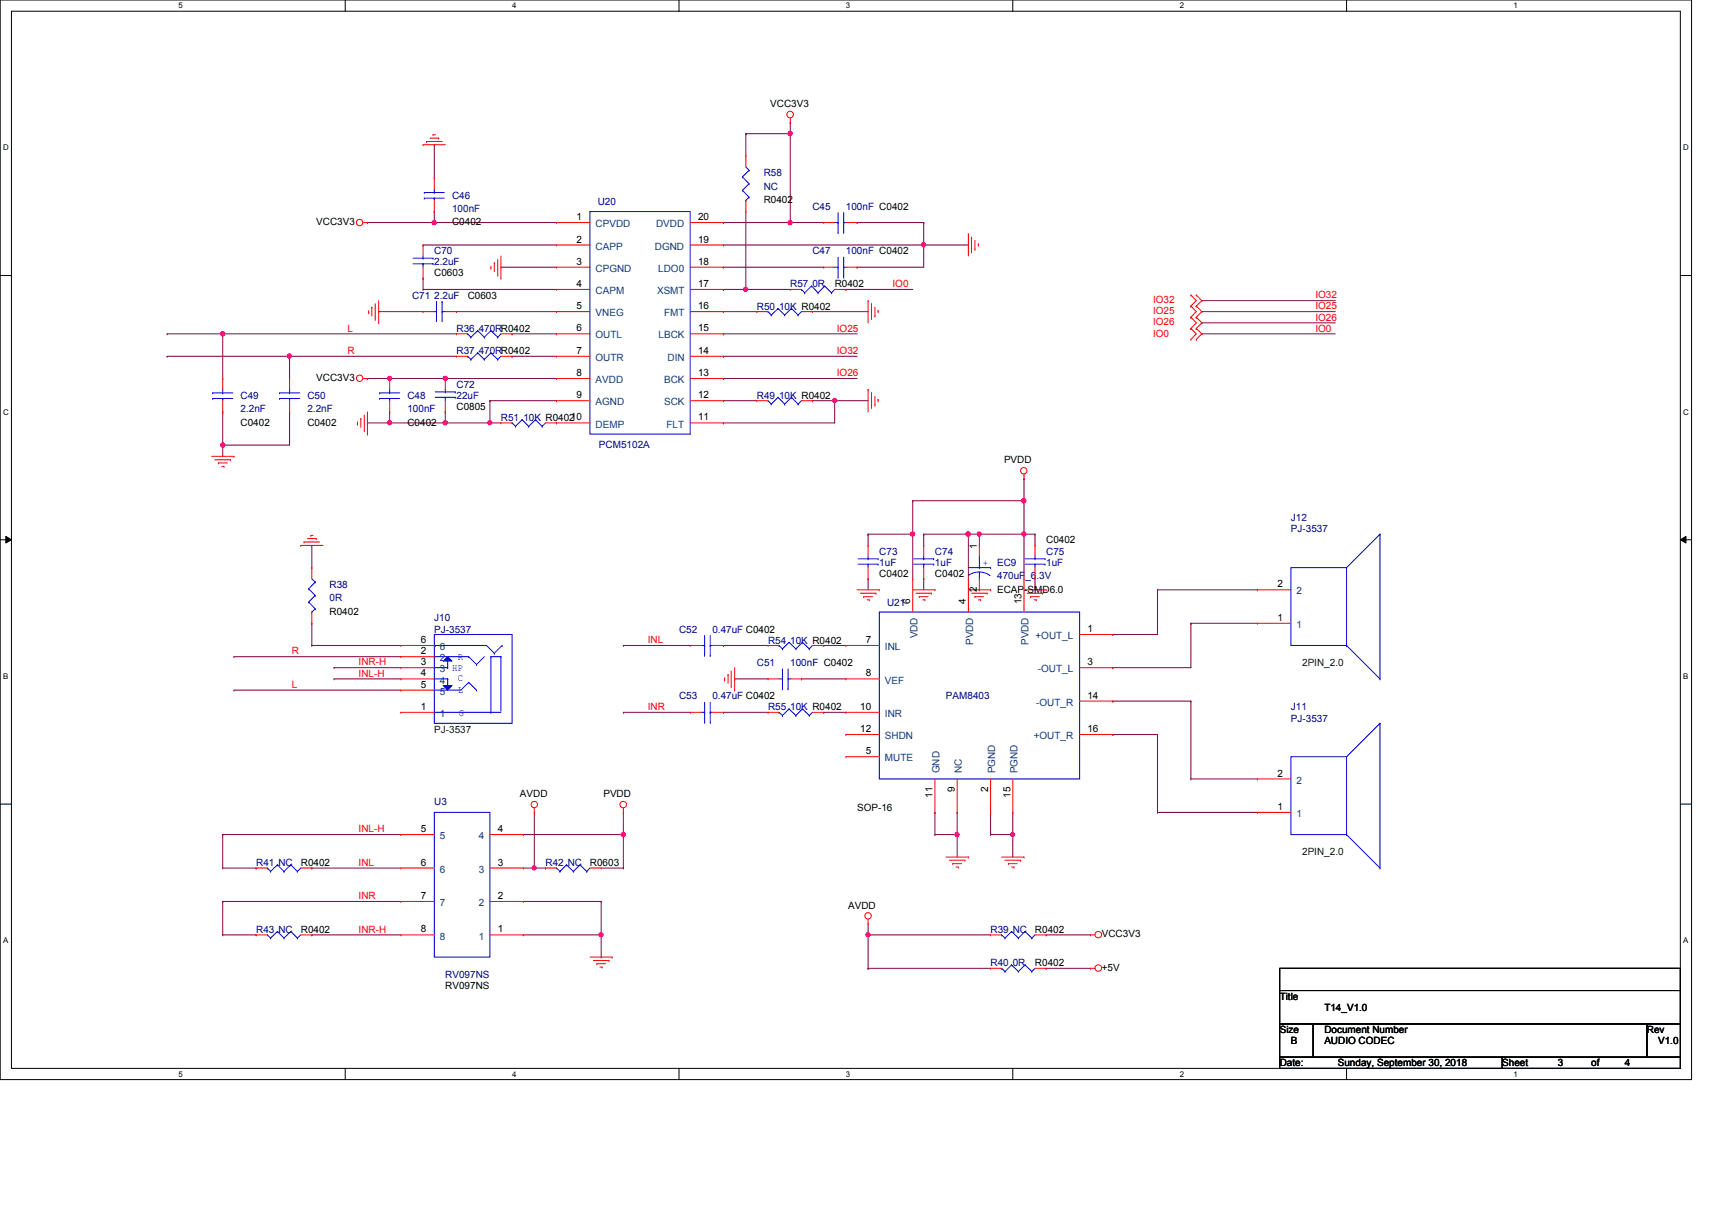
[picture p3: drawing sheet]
<svg xmlns="http://www.w3.org/2000/svg" width="297mm" height="210mm" viewBox="0 0 297 210" stroke-linecap="round" stroke-linejoin="round" font-family="sans-serif">
<path d="M0 0h293.5v187.3h-293.5zM2 1.9h289.5v183.4h-289.5z" fill="none" stroke="#000" stroke-width=".17"/>
<g fill="#fff">
<path d="M30.9 .2h.8v1.5h-.8z"/>
<path d="M30.9 185.5h.8v1.6h-.8z"/>
</g>
<path d="M59.9 0v1.9M59.9 185.3v2" fill="none" stroke="#000" stroke-width=".17"/>
<g fill="#fff">
<path d="M88.9 .2h.7v1.5h-.7z"/>
<path d="M88.9 185.5h.7v1.6h-.7z"/>
</g>
<path d="M117.8 0v1.9M117.8 185.3v2" fill="none" stroke="#000" stroke-width=".17"/>
<g fill="#fff">
<path d="M146.8 .2h.7v1.5h-.7z"/>
<path d="M146.8 185.5h.7v1.6h-.7z"/>
</g>
<path d="M175.7 0v1.9M175.7 185.3v2" fill="none" stroke="#000" stroke-width=".17"/>
<g fill="#fff">
<path d="M204.7 .2h.7v1.5h-.7z"/>
<path d="M204.7 185.5h.7v1.6h-.7z"/>
</g>
<path d="M233.6 0v1.9M233.6 185.3v2" fill="none" stroke="#000" stroke-width=".17"/>
<g fill="#fff">
<path d="M262.6 .2h.8v1.5h-.8z"/>
<path d="M262.6 185.5h.8v1.6h-.8z"/>
<path d="M.5 24.8h1v1.6h-1z"/>
<path d="M292.1 24.8h.9v1.6h-.9z"/>
<path d="M.5 70.7h1v1.5h-1z"/>
<path d="M292.1 70.7h.9v1.5h-.9z"/>
</g>
<path d="M0 47.8h2M291.5 47.8h2" fill="none" stroke="#000" stroke-width=".17"/>
<g fill="#fff">
<path d="M.5 116.5h.9v1.6h-.9z"/>
<path d="M292.1 116.5h.8v1.6h-.8z"/>
</g>
<path d="M0 93.6h2M1 93l1 .6-1 .6zM291.5 93.6l1-.6v1.2zM291.5 93.6h2" fill="none" stroke="#000" stroke-width=".17"/>
<path d="M1 93l1 .6-1 .6zM291.5 93.6l1-.6v1.2z" fill="#000"/>
<g fill="#fff">
<path d="M.5 162.4h.9v1.5h-.9z"/>
<path d="M292.1 162.4h.8v1.5h-.8z"/>
</g>
<path d="M0 139.5h2M291.5 139.5h2" fill="none" stroke="#000" stroke-width=".17"/>
<path d="M75.3 38.6h.1M75.3 38.6h21.3M125.5 57.9h.1M125.5 57.9h23.2M208.5 56h.1M208.5 54.1h.1M208.5 56h23.2M208.5 54.1h23.2M125.5 65.7h.1M125.5 65.7h23.2" fill="none" stroke="#7f003f" stroke-width=".17"/>
<circle cx="75.3" cy="38.6" r=".38" fill="#f0f"/>
<circle cx="75.3" cy="38.6" r=".38" fill="none" stroke="#f0f" stroke-width=".17"/>
<path d="M63.8 38.6h.1M75.3 36.7h.1M75.3 36.7v1.9h-11.5M160.3 42.5h.1M160.3 42.5h7.7" fill="none" stroke="#7f003f" stroke-width=".17"/>
<circle cx="160.2" cy="42.5" r=".38" fill="#f0f"/>
<circle cx="160.2" cy="42.5" r=".38" fill="none" stroke="#f0f" stroke-width=".17"/>
<path d="M137.1 38.6h.1M137.1 23.2h.1M137.1 38.6h5.8M137.1 23.2v15.4M148.7 38.6h.1M148.7 38.6h11.6M160.3 42.5h.1M160.3 42.5v3.9" fill="none" stroke="#7f003f" stroke-width=".17"/>
<circle cx="137.1" cy="38.6" r=".38" fill="#f0f"/>
<circle cx="137.1" cy="38.6" r=".38" fill="none" stroke="#f0f" stroke-width=".17"/>
<circle cx="137.1" cy="23.2" r=".38" fill="#f0f"/>
<circle cx="137.1" cy="23.2" r=".38" fill="none" stroke="#f0f" stroke-width=".17"/>
<g fill="none" stroke="#7f003f" stroke-width=".17">
<path d="M75.3 25.1h.1M75.3 25.1v5.8M125.5 38.6h.1M125.5 38.6h11.6M65.7 54.1h.1M65.7 54.1h7.7M73.4 42.5h.1M73.4 48.3h.1M73.4 50.2h.1M73.4 42.5h23.2M73.4 48.3v1.9M73.4 50.2h23.2"/>
<path d="M79.2 54.1h.1M79.2 54.1h17.4M86.9 46.4h.1M86.9 46.4h9.7M88.9 57.9h.1M88.9 57.9h7.7M125.5 46.4h.1M125.5 46.4h17.4M148.7 46.4h.1M148.7 46.4h11.6M77.3 65.7h.1M77.3 65.7h19.3"/>
<path d="M88.9 61.8h.1M88.9 61.8h7.7"/>
</g>
<circle cx="77.3" cy="65.6" r=".37" fill="#f0f"/>
<circle cx="77.3" cy="65.6" r=".37" fill="none" stroke="#f0f" stroke-width=".17"/>
<path d="M63.8 65.7h.1M63.8 65.7h13.5M67.6 65.7h.1" fill="none" stroke="#7f003f" stroke-width=".17"/>
<circle cx="67.6" cy="65.6" r=".37" fill="#f0f"/>
<circle cx="67.6" cy="65.6" r=".37" fill="none" stroke="#f0f" stroke-width=".17"/>
<path d="M50.2 61.8h.1M50.2 61.8h29M85 69.5h.1M85 69.5h11.6" fill="none" stroke="#7f003f" stroke-width=".17"/>
<circle cx="50.2" cy="61.8" r=".38" fill="#f0f"/>
<circle cx="50.2" cy="61.8" r=".38" fill="none" stroke="#f0f" stroke-width=".17"/>
<path d="M38.6 57.9h.1M38.6 57.9h40.6" fill="none" stroke="#7f003f" stroke-width=".17"/>
<circle cx="38.6" cy="57.9" r=".38" fill="#f0f"/>
<circle cx="38.6" cy="57.9" r=".38" fill="none" stroke="#f0f" stroke-width=".17"/>
<path d="M29 57.9h.1M29 57.9h9.6M38.6 57.9h.1M38.6 57.9v7.8M29 61.8h.1M29 61.8h21.2M38.6 77.2h.1M38.6 77.2v2M50.2 61.8h.1M50.2 61.8v3.9" fill="none" stroke="#7f003f" stroke-width=".17"/>
<circle cx="38.6" cy="77.2" r=".38" fill="#f0f"/>
<circle cx="38.6" cy="77.2" r=".38" fill="none" stroke="#f0f" stroke-width=".17"/>
<path d="M38.6 77.2h.1M50.2 71.5h.1M50.2 71.5v5.7h-11.6M125.5 69.5h.1M125.5 73.4h.1M125.5 69.5h5.8M144.8 69.5h.1M144.8 69.5h5.8M144.8 69.5v3.9h-19.3" fill="none" stroke="#7f003f" stroke-width=".17"/>
<circle cx="144.8" cy="69.5" r=".37" fill="#f0f"/>
<circle cx="144.8" cy="69.5" r=".37" fill="none" stroke="#f0f" stroke-width=".17"/>
<path d="M125.5 54.1h.1M125.5 54.1h5.8M141 54.1h.1M141 54.1h9.6M85 73.4h.1M85 73.4h1.9" fill="none" stroke="#7f003f" stroke-width=".17"/>
<circle cx="85" cy="73.3" r=".37" fill="#f0f"/>
<circle cx="85" cy="73.3" r=".37" fill="none" stroke="#f0f" stroke-width=".17"/>
<path d="M77.3 73.4h.1M85 69.5h.1M85 69.5v3.9h-7.7" fill="none" stroke="#7f003f" stroke-width=".17"/>
<circle cx="77.3" cy="73.3" r=".37" fill="#f0f"/>
<circle cx="77.3" cy="73.3" r=".37" fill="none" stroke="#f0f" stroke-width=".17"/>
<path d="M67.6 73.4h.1M77.3 71.5h.1M77.3 71.5v1.9h-9.7" fill="none" stroke="#7f003f" stroke-width=".17"/>
<circle cx="67.6" cy="73.3" r=".37" fill="#f0f"/>
<circle cx="67.6" cy="73.3" r=".37" fill="none" stroke="#f0f" stroke-width=".17"/>
<g fill="none" stroke="#7f003f" stroke-width=".17">
<path d="M160.3 38.6h.1M160.3 38.6v3.9h-34.8M125.5 42.5h.1M208.5 52.2h.1M208.5 52.2h23.2M38.6 71.5h.1M38.6 71.5v5.7M63.8 73.4h.1M67.6 71.5h.1M67.6 71.5v1.9h-3.8M125.5 61.8h.1M125.5 61.8h23.2"/>
<path d="M141 69.5h.1M141 69.5h3.8M54.1 94.6h.1M54.1 94.6v3.9M40.6 113.9h.1M40.6 119.7h.1M40.6 113.9h29M40.6 119.7h29M54.1 108.1h.1M54.1 112h.1M54.1 108.1v3.9M54.1 112h15.5"/>
<path d="M175.7 144.8h.1M175.7 144.8v3.9"/>
</g>
<circle cx="175.7" cy="144.8" r=".38" fill="#f0f"/>
<circle cx="175.7" cy="144.8" r=".38" fill="none" stroke="#f0f" stroke-width=".17"/>
<path d="M166.1 144.8h.1M166.1 144.8v3.9M171.9 140.9h.1M171.9 144.8h.1M171.9 140.9v3.9M171.9 144.8h3.8" fill="none" stroke="#7f003f" stroke-width=".17"/>
<circle cx="166" cy="144.8" r=".38" fill="#f0f"/>
<circle cx="166" cy="144.8" r=".38" fill="none" stroke="#f0f" stroke-width=".17"/>
<path d="M177.7 92.7h.1M177.7 92.7v7.7M162.2 140.9h.1M162.2 144.8h.1M162.2 140.9v3.9M162.2 144.8h3.9" fill="none" stroke="#7f003f" stroke-width=".17"/>
<circle cx="177.6" cy="92.6" r=".37" fill="#f0f"/>
<circle cx="177.6" cy="92.6" r=".37" fill="none" stroke="#f0f" stroke-width=".17"/>
<path d="M168 92.7h.1M168 92.7v7.7M177.7 92.7h.1M177.7 92.7h1.9M179.6 92.7h.1M179.6 92.7v1.9" fill="none" stroke="#7f003f" stroke-width=".17"/>
<circle cx="168" cy="92.6" r=".37" fill="#f0f"/>
<circle cx="168" cy="92.6" r=".37" fill="none" stroke="#f0f" stroke-width=".17"/>
<path d="M150.6 92.7h.1M150.6 92.7h7.8M150.6 92.7v1.9M158.4 92.7h.1M158.4 92.7v7.7M160.3 92.7h.1M160.3 92.7v1.9M160.3 92.7h7.7" fill="none" stroke="#7f003f" stroke-width=".17"/>
<circle cx="158.3" cy="92.6" r=".37" fill="#f0f"/>
<circle cx="158.3" cy="92.6" r=".37" fill="none" stroke="#f0f" stroke-width=".17"/>
<g fill="none" stroke="#7f003f" stroke-width=".17">
<path d="M177.7 86.9h.1M177.7 86.9v5.8M108.2 112h.1M108.2 112h11.6M125.5 112h.1M125.5 112h7.8M127.5 117.8h.1M127.5 117.8h5.8M139.1 117.8h.1M139.1 117.8h7.7M142.9 112h.1M142.9 112h3.9"/>
<path d="M150.6 100.4h.1M150.6 100.4v1.9M160.3 100.4h.1M160.3 100.4v1.9M179.6 100.4h.1M179.6 100.4v1.9M193.1 110.1h.1M193.1 115.8h.1M200.8 102.3h.1M200.8 102.3v7.8h-7.7M200.8 102.3h17.4M206.6 108.1h.1"/>
<path d="M206.6 108.1v7.7h-13.5M206.6 108.1h11.6M108.2 123.6h.1M108.2 123.6h11.6M125.5 123.6h.1M125.5 123.6h7.8M142.9 123.6h.1M142.9 123.6h3.9M193.1 121.6h.1M193.1 127.4h.1M193.1 121.6h13.5M193.1 127.4h7.7"/>
<path d="M200.8 127.4h.1M200.8 127.4v13.5M206.6 121.6h.1M206.6 135.1h.1M206.6 121.6v13.5M206.6 135.1h11.6M200.8 140.9h.1M200.8 140.9h17.4"/>
</g>
<circle cx="177.6" cy="86.9" r=".38" fill="#f0f"/>
<circle cx="177.6" cy="86.9" r=".38" fill="none" stroke="#f0f" stroke-width=".17"/>
<g fill="none" stroke="#7f003f" stroke-width=".17">
<path d="M158.4 86.9h.1M158.4 86.9v5.8M158.4 86.9h19.3M169.9 92.7h.1M169.9 92.7h7.8M177.7 86.9h.1M177.7 83h.1M177.7 83v3.9M58 117.8h.1M58 115.8h.1M58 117.8h11.6M58 115.8h11.6"/>
<path d="M38.6 156.4h.1M38.6 144.8h.1M38.6 156.4h31M38.6 144.8h31M54.1 150.6h.1M54.1 150.6h15.5M90.8 156.4h13.5M90.8 144.8h17.4M104.3 156.4h.1M104.3 156.4v5.8M108.2 144.8h.1M166.1 140.9h.1"/>
<path d="M166.1 140.9v3.9M175.7 140.9h.1M175.7 140.9v3.9M54.1 162.2h.1M54.1 162.2h15.5M104.3 162.2h.1"/>
</g>
<circle cx="104.3" cy="162.2" r=".37" fill="#f0f"/>
<circle cx="104.3" cy="162.2" r=".37" fill="none" stroke="#f0f" stroke-width=".17"/>
<path d="M90.8 150.6h1.9M92.7 150.6h.1M104.3 150.6h3.9M108.2 150.6h.1M108.2 144.8h.1M108.2 144.8v5.8M90.8 162.2h13.5M104.3 162.2h.1M104.3 166h.1M104.3 162.2v3.8" fill="none" stroke="#7f003f" stroke-width=".17"/>
<circle cx="108.1" cy="144.8" r=".38" fill="#f0f"/>
<circle cx="108.1" cy="144.8" r=".38" fill="none" stroke="#f0f" stroke-width=".17"/>
<g fill="none" stroke="#7f003f" stroke-width=".17">
<path d="M38.6 150.6h.1M38.6 144.8v5.8M38.6 156.4v5.8M38.6 150.6h5.8M44.4 150.6h.1M108.2 140.9h.1M108.2 140.9v3.9M38.6 162.2h.1M38.6 162.2h5.8M44.4 162.2h.1M150.6 162.2h.1M150.6 168h.1"/>
<path d="M150.6 162.2h21.3M150.6 168h21.3M150.6 160.2v7.8M181.5 168h.1M181.5 162.2h.1M181.5 162.2h7.7M181.5 168h7.7"/>
</g>
<circle cx="150.6" cy="162.2" r=".37" fill="#f0f"/>
<circle cx="150.6" cy="162.2" r=".37" fill="none" stroke="#f0f" stroke-width=".17"/>
<path d="M92.7 150.6h.1M92.7 140.9v9.7" fill="none" stroke="#7f003f" stroke-width=".17"/>
<circle cx="92.7" cy="150.6" r=".37" fill="#f0f"/>
<circle cx="92.7" cy="150.6" r=".37" fill="none" stroke="#f0f" stroke-width=".17"/>
<path d="M129.4 36.7v13.5M129.4 50.2h.1M129.4 50.2h7.7M146.8 50.2h.1M146.8 50.2h11.6M92.7 150.6h2M94.7 150.6h.1" fill="none" stroke="#7f003f" stroke-width=".17"/>
<circle cx="129.4" cy="50.2" r=".37" fill="#f0f"/>
<circle cx="129.4" cy="50.2" r=".37" fill="none" stroke="#f0f" stroke-width=".17"/>
<path d="M129.4 23.2h.1M129.4 23.2v3.9M137.1 21.3h.1M137.1 21.3v1.9h-7.7M125.5 50.2h.1M125.5 50.2h3.9M208.5 57.9h.1M208.5 57.9h23.2M169.9 92.7h.1M169.9 92.7v1.9" fill="none" stroke="#7f003f" stroke-width=".17"/>
<circle cx="169.9" cy="92.6" r=".37" fill="#f0f"/>
<circle cx="169.9" cy="92.6" r=".37" fill="none" stroke="#f0f" stroke-width=".17"/>
<path d="M168 92.7h.1M168 92.7h1.9" fill="none" stroke="#7f003f" stroke-width=".17"/>
<circle cx="168" cy="92.6" r=".37" fill="#f0f"/>
<circle cx="168" cy="92.6" r=".37" fill="none" stroke="#f0f" stroke-width=".17"/>
<g fill="none" stroke="#f00" stroke-width=".17">
<path d="M63 38.6h.8M63.8 38.6h.1M73.4 25.1h.1M73.4 25.1h3.9M74 24.6h.1M74 24.6h2.7M74.6 24h1.5M75.1 23.4h.1M75.1 23.4h.4M76.1 24h.1M129.4 27.1h.1M129.4 36.7h.1"/>
<path d="M129.4 27.1v1.9M129.4 34.8v1.9M137.1 21.3h.1M137.1 20.5v.8M142.9 38.6h.1M142.9 38.6h1.9M146.8 38.6h1.9M148.7 38.6h.1M64 54.3h.1M64 53.9v.4M64.5 53.3h.1M64.5 53.3v1.5"/>
<path d="M65.1 55.4h.1M65.1 52.7v2.7M65.7 56h.1M65.7 52.2v3.8M85.2 46.5h.1M85.2 46.1v.4M85.8 45.6h.1M85.8 45.6v1.5M86.4 47.7h.1M86.4 45v2.7M86.9 48.3h.1M86.9 44.4v3.9"/>
<path d="M131.3 54.1h.1M131.3 54.1h2M139.1 54.1h1.9M141 54.1h.1M150.6 52.2h.1M150.6 52.2v3.8M151.2 52.7h.1M151.2 52.7v2.7M151.8 54.8h.1M151.8 53.3v1.5M152.4 53.9h.1M152.4 53.9v.4"/>
<path d="M168 40.6h.1M168 40.6v3.8M168.6 41.1h.1M168.6 41.1v2.8M169.2 43.3h.1M169.2 41.7v1.6M169.8 42.3h.1M169.8 42.3v.4M206.6 53.1h.1M206.6 55h.1M206.6 57h.1M206.6 51.2h.1"/>
<path d="M206.6 58.9h.1M206.6 53.1l1 1-1 .9M206.6 55l1 1-1 1M206.6 51.2l1 1-1 .9M206.6 57l1 .9-1 1M207.6 55h.1M207.6 53.1h.1M207.6 57h.1M207.6 51.2h.1M207.6 58.9h.1M207.6 53.1l.9 1-.9 .9M207.6 55l.9 1-.9 1"/>
<path d="M207.6 51.2l.9 1-.9 .9M207.6 57l.9 .9-.9 1M36.7 79.2h3.9M37.3 79.8h2.7M38.6 71.5h.1M38.6 65.7h.1M38.6 65.7v1.9M38.6 69.5v2M40 79.8h.1M40.6 79.2h.1M50.2 71.5h.1M50.2 65.7h.1"/>
<path d="M50.2 65.7v1.9M50.2 69.5v2M62 73.6h.1M62 73.2v.4M62.6 72.6h.1M62.6 72.6v1.5M63 65.7h.8M63.2 74.7h.1M63.2 72v2.7M63.8 75.3h.1M63.8 65.7h.1M63.8 71.5v3.8"/>
<path d="M79.2 61.8h.1M79.2 61.8h1.9M86.9 73.4h.1M86.9 61.8h2M86.9 73.4h2M88.9 61.8h.1M94.7 73.4h1.9M96.6 73.4h.1M131.3 69.5h.1M131.3 69.5h2M139.1 69.5h1.9M141 69.5h.1"/>
<path d="M150.6 67.6h.1M150.6 67.6v3.9M151.2 68.2h.1M151.2 68.2v2.7M151.8 70.3h.1M151.8 68.7v1.6M152.4 69.3h.1M152.4 69.3v.4M37.9 80.3h.1M37.9 80.3h1.6M38.5 80.9h.4M38.9 80.9h.1"/>
<path d="M52.2 94.6h.1M52.2 94.6h3.8M52.7 94h.1M52.7 94h2.8M53.3 93.4h1.6M53.9 92.9h.1M53.9 92.9h.4M54.1 98.5h.1M54.1 98.5v1.9M54.9 93.4h.1M150.6 94.6h.1M150.6 94.6v1.9"/>
<path d="M150.6 98.5v1.9M177.7 83h.1M177.7 82.3v.7M54.1 108.1h.1M54.1 106.2v1.9M125.7 118h.1M125.7 117.6v.4M126.3 117h.1M126.3 117v1.5M126.9 119.1h.1M126.9 116.4v2.7M127.5 119.7h.1"/>
<path d="M127.5 115.8v3.9M148.7 102.3h3.9M149.3 102.9h2.7M149.9 103.5h.1M149.9 103.5h1.5M150.4 104.1h.4M150.6 100.4h.1M150.8 104.1h.1M152 102.9h.1M152.6 102.3h.1M158.4 102.3h3.8M158.9 102.9h2.7"/>
<path d="M159.5 103.5h.1M159.5 103.5h1.5M160.1 104.1h.4M160.5 104.1h.1M161.6 102.9h.1M162.2 102.3h.1M168 102.3h3.9M168.6 102.9h2.7M169.2 103.5h.1M169.2 103.5h1.5M169.8 104.1h.3M170.1 104.1h.1"/>
<path d="M171.3 102.9h.1M171.9 102.3h.1M177.7 102.3h3.8M178.2 102.9h2.7M178.8 103.5h.1M178.8 103.5h1.5M179.4 104.1h.4M179.8 104.1h.1M180.9 102.9h.1M181.5 102.3h.1M119.8 123.6h.1M119.8 123.6h1.9"/>
<path d="M123.6 123.6h1.9M125.5 123.6h.1M133.3 123.6h.1M133.3 123.6h1.9M141 123.6h1.9M142.9 123.6h.1M218.2 135.1h.1M218.2 135.1h5.8M92.7 140.9h.1M92.7 140.2v.7M94.7 150.6h.1M94.7 150.6h1.9"/>
<path d="M102.4 150.6h1.9M104.3 150.6h.1M108.2 140.9h.1M108.2 140.2v.7M150.6 159.5v.7M164.1 148.7h3.9M164.7 149.2h2.7M165.3 149.8h.1M165.3 149.8h1.5M165.9 150.4h.4M166.3 150.4h.1M167.4 149.2h.1"/>
<path d="M168 148.7h.1M173.8 148.7h3.9M174.4 149.2h2.7M175 149.8h.1M175 149.8h1.5M175.5 150.4h.4M175.9 150.4h.1M177.1 149.2h.1M177.7 148.7h.1M218.2 140.9h.1M218.2 140.9h5.8M44.4 162.2h.1"/>
<path d="M44.4 162.2h2M52.2 162.2h1.9M54.1 162.2h.1M102.4 166h3.8M103 166.6h2.7M103.5 167.2h.1M103.5 167.2h1.6M104.1 167.8h.4M104.5 167.8h.1M105.7 166.6h.1M106.2 166h.1M150.6 160.2h.1"/>
<path d="M171.9 162.2h.1M171.9 168h.1M171.9 162.2h1.9M171.9 168h1.9M179.6 162.2h1.9M179.6 168h1.9M181.5 162.2h.1M181.5 168h.1M189.2 162.2h.1M189.2 168h.1M189.2 162.2h.8M189.2 168h.8"/>
<circle cx="137.1" cy="19.9" r=".57"/>
<circle cx="62.4" cy="38.6" r=".56"/>
<circle cx="62.4" cy="65.6" r=".56"/>
<circle cx="177.6" cy="81.7" r=".56"/>
<circle cx="92.7" cy="139.6" r=".56"/>
<circle cx="108.1" cy="139.6" r=".56"/>
<circle cx="150.6" cy="158.9" r=".56"/>
<circle cx="190.6" cy="168" r=".56"/>
<circle cx="190.6" cy="162.2" r=".56"/>
</g>
<path d="M222 168h69.5v3.8h-69.5zM222 171.8h69.5v5.8h-69.5zM222 177.6h5.8v5.8h-5.8zM227.8 177.6h57.9v5.8h-57.9zM285.7 177.6h5.8v5.8h-5.8zM222 183.4h38.6v1.9h-38.6zM260.6 183.4h30.9v1.9h-30.9z" fill="none" stroke="#000" stroke-width=".17"/>
<g fill="none" stroke="#00f" stroke-width=".17">
<path d="M128.8 30.7h.1M128.8 33h.1M128.8 30.7l1.2 1.2M128.8 33l1.2 1.2M129.4 34.8h.1M129.4 29l.6 .5M130 29.5h.1M130 31.9h.1M130 34.2h.1M130 29.5l-1.2 1.2M130 31.9l-1.2 1.1M130 34.2l-.6 .6"/>
<path d="M144.8 38.6h.6M145.4 38.6h.1M145.4 36.9v3.4M146.4 38.6h.1M146.4 38.6h.4M146.4 36.9v3.4M133.3 54.1h.1M133.3 54.1l.5 .6M133.8 54.7h.1M135 53.5h.1M135 53.5l1.1 1.2M135 53.5l-1.2 1.2"/>
<path d="M136.1 54.7h.1M137.3 53.5h.1M137.3 53.5l1.2 1.2M137.3 53.5l-1.2 1.2M138.5 54.7h.1M139.1 54.1l-.6 .6M145.4 40.3h.1M146.4 40.3h.1M36.9 68.2h.1M36.9 69.1h.1M36.9 68.2h3.5M36.9 69.1h3.5"/>
<path d="M38.6 69.1h.1M38.6 68.2h.1M38.6 67.6v.6M38.6 69.1v.4M48.5 68.2h.1M48.5 69.1h.1M48.5 68.2h3.5M48.5 69.1h3.5M50.2 69.1h.1M50.2 68.2h.1M50.2 67.6v.6M50.2 69.1v.4"/>
<path d="M81.1 61.8h.1M81.1 61.8l.6 .6M81.7 62.4h.1M82.9 61.2h.1M82.9 61.2l1.1 1.2M82.9 61.2l-1.2 1.2M84 62.4h.1M85.2 61.2h.1M85.2 61.2l1.2 1.2M85.2 61.2l-1.2 1.2M86.4 62.4h.1M86.9 61.8l-.5 .6"/>
<path d="M88.9 73.4h.1M88.9 73.4l.5 .6M89.4 74h.1M90.6 72.8h.1M90.6 72.8l1.1 1.2M90.6 72.8l-1.2 1.2M91.7 74h.1M92.9 72.8h.1M92.9 72.8l1.2 1.2M92.9 72.8l-1.2 1.2M94.1 74h.1M94.7 73.4l-.6 .6"/>
<path d="M133.3 69.5h.1M133.3 69.5l.5 .6M133.8 70.1h.1M135 68.9h.1M135 68.9l1.1 1.2M135 68.9l-1.2 1.2M136.1 70.1h.1M137.3 68.9h.1M137.3 68.9l1.2 1.2M137.3 68.9l-1.2 1.2M138.5 70.1h.1M139.1 69.5l-.6 .6"/>
<path d="M148.9 97.9h3.5M148.9 96.9h3.5M150.6 96.9h.1M150.6 97.9h.1M150.6 96.5v.4M150.6 97.9v.6M152.4 97.9h.1M152.4 96.9h.1M53.5 102.2h.1M53.5 104.4h.1M53.5 102.2l1.2 1.1M53.5 104.4l1.2 1.2"/>
<path d="M54.1 106.2h.1M54.1 100.4l.6 .6M54.7 101h.1M54.7 103.3h.1M54.7 105.6h.1M54.7 101l-1.2 1.2M54.7 103.3l-1.2 1.1M54.7 105.6l-.6 .6M121.7 123.6h.6M122.3 125.3h.1M122.3 123.6h.1M122.3 121.8v3.5"/>
<path d="M123.2 123.6h.1M123.2 125.3h.1M123.2 123.6h.4M123.2 121.8v3.5M135.2 123.6h.1M135.2 123.6l.6 .5M135.8 124.1h.1M136.9 123h.1M136.9 123l1.2 1.1M136.9 123l-1.1 1.1M138.1 124.1h.1M139.2 123h.1"/>
<path d="M139.2 123l1.2 1.1M139.2 123l-1.1 1.1M140.4 124.1h.1M141 123.6l-.6 .5M224 131.3h9.6v13.5h-9.6zM239.4 125.5h.1M239.4 125.5l-5.8 5.8M239.4 125.5v25.1M96.6 150.6h.1M96.6 150.6l.6 .6M97.2 151.2h.1M98.3 150h.1"/>
<path d="M98.3 150l1.2 1.2M98.3 150l-1.1 1.2M99.5 151.2h.1M100.6 150h.1M100.6 150l1.2 1.2M100.6 150l-1.1 1.2M101.8 151.2h.1M102.4 150.6l-.6 .6M233.6 144.8h.1M233.6 144.8l5.8 5.8M239.4 150.6h.1M46.4 162.2h.1"/>
<path d="M46.4 162.2l.5 .5M46.9 162.7h.1M48.1 161.6h.1M48.1 161.6l1.2 1.1M48.1 161.6l-1.2 1.1M49.3 162.7h.1M50.5 161.6h.1M50.5 161.6l1.1 1.1M50.5 161.6l-1.2 1.1M51.6 162.7h.1M52.2 162.2l-.6 .5M173.8 162.2h.1"/>
<path d="M173.8 168h.1M173.8 162.2l.6 .5M173.8 168l.6 .5M174.4 162.7h.1M174.4 168.5h.1M175.5 161.6h.1M175.5 167.4h.1M175.5 161.6l1.2 1.1M175.5 161.6l-1.1 1.1M175.5 167.4l1.2 1.1M175.5 167.4l-1.1 1.1M176.7 162.7h.1"/>
<path d="M176.7 168.5h.1M177.8 161.6h.1M177.8 167.4h.1M177.8 161.6l1.2 1.1M177.8 161.6l-1.1 1.1M177.8 167.4l1.2 1.1M177.8 167.4l-1.1 1.1M179 162.7h.1M179 168.5h.1M179.6 162.2l-.6 .5M179.6 168l-.6 .5"/>
</g>
<path d="M76.9 114.7l.8-.8 .7 .8z" fill="#00f"/>
<path d="M76.9 114.7l.8-.8 .7 .8z" fill="none" stroke="#00f" stroke-width=".17"/>
<path d="M76.9 118.9h1.5l-.7 .8z" fill="#00f"/>
<g fill="none" stroke="#00f" stroke-width=".17">
<path d="M73.6 33.4h.1M73.6 34.4h.1M73.6 33.4h3.5M73.6 34.4h3.5M75.3 34.4h.1M75.3 33.4h.1M75.3 32.9v.5M75.3 34.4v.4M102.4 36.7h17.4v38.6h-17.4zM71.7 45.8h3.4M71.7 44.8h3.4M73.4 44.8h.1"/>
<path d="M73.4 45.8h.1M73.4 44.4v.4M73.4 45.8v.6M75.1 45.8h.1M75.1 44.8h.1M75.3 54.1h.4M75.7 54.1h.1M75.7 52.3h.1M75.7 52.3v3.5M76.7 52.3h.1M76.7 54.1h.1M76.7 54.1h.6"/>
<path d="M76.7 52.3v3.5M81.1 57.9h.1M81.1 57.9l.6 .6M81.7 58.5h.1M82.9 57.4h.1M82.9 57.4l1.1 1.1M82.9 57.4l-1.2 1.1M84 58.5h.1M85.2 57.4h.1M85.2 57.4l1.2 1.1M85.2 57.4l-1.2 1.1M86.4 58.5h.1"/>
<path d="M86.9 57.9l-.5 .6M139.1 50.2h.1M139.1 50.2l.5 .6M139.6 50.8h.1M140.8 49.6h.1M140.8 49.6l1.1 1.2M140.8 49.6l-1.2 1.2M141.9 50.8h.1M143.1 49.6h.1M143.1 49.6l1.2 1.2M143.1 49.6l-1.2 1.2M144.3 50.8h.1"/>
<path d="M144.8 50.2l-.5 .6M144.8 46.4h.6M145.4 48.1h.1M145.4 46.4h.1M145.4 44.6v3.5M146.4 46.4h.1M146.4 48.1h.1M146.4 46.4h.4M146.4 44.6v3.5M65.9 68.2h.1M65.9 69.1h.1M65.9 68.2h3.4"/>
<path d="M65.9 69.1h3.4M67.6 69.1h.1M67.6 68.2h.1M67.6 67.6v.6M67.6 69.1v.4M75.5 68.9h3.5M75.5 68h3.5M77.3 68h.1M77.3 68.9h.1M77.3 67.6v.4M77.3 68.9v.6M79 68.9h.1"/>
<path d="M79 68h.1M158.5 97.9h3.5M158.5 96.9h3.5M160.3 96.9h.1M160.3 97.9h.1M160.3 96.5v.4M160.3 97.9v.6M162 97.9h.1M162 96.9h.1M168 98.5h3.9M169.9 98.5h.1M169.9 99.2l1.2 .3 .7 .4"/>
<path d="M169.9 99.2l-.8 .1-1.1 .5M169.9 96.5v2M169.9 99.2v1.2M171.9 98.5h.1M177.8 97.9h3.5M177.8 96.9h3.5M179.6 96.9h.1M179.6 97.9h.1M179.6 96.5v.4M179.6 97.9v.6M181.3 97.9h.1M181.3 96.9h.1"/>
<path d="M224 98.5h9.6v13.5h-9.6zM239.4 92.7h.1M239.4 92.7l-5.8 5.8M239.4 92.7v25.1M75.3 110.1h13.6v15.4h-13.6zM75.3 113.9h.1M75.3 119.7h.1M75.3 117.8h.1M75.3 115.8h.1M75.3 113.9h6M75.3 117.8h2.4M75.3 115.8h2.4"/>
<path d="M75.5 112h.1M75.5 112h8.9l1.4 1.3M76.9 118.9h1.5l-.7 .8zM77.7 117.8h.1M77.7 115.8h.1M77.7 114.7v1.1M77.7 117.8v1.1M81.3 113.9h.1M81.3 118.4h.1M81.3 113.9l1.4 1.4M81.3 118.4l-1.3 1.3h-4.7M81.3 118.4l1.4 1.3"/>
<path d="M82.7 115.3h.1M82.7 119.7h.1M84 113.9l-1.3 1.4M85.2 113.9h.1M85.2 113.9h1.7M85.2 113.9v9.7M85.8 113.3h.1M86.9 113.9h.1M86.9 113.9v9.5M87.1 112h.1M87.1 112l-1.3 1.3M121.7 112h.6"/>
<path d="M122.3 113.7h.1M122.3 112h.1M122.3 110.2v3.5M123.2 112h.1M123.2 113.7h.1M123.2 112h.4M123.2 110.2v3.5M135.2 112h.1M135.2 117.8h.6M135.2 112l.6 .6M135.8 119.5h.1M135.8 117.8h.1"/>
<path d="M135.8 112.6h.1M135.8 116v3.5M136.7 117.8h.1M136.7 119.5h.1M136.7 117.8h.4M136.7 116v3.5M136.9 111.4h.1M136.9 111.4l1.2 1.2M136.9 111.4l-1.1 1.2M138.1 112.6h.1M139.2 111.4h.1M139.2 111.4l1.2 1.2"/>
<path d="M139.2 111.4l-1.1 1.2M140.4 112.6h.1M141 112l-.6 .6M152.6 106.2h34.7v28.9h-34.7zM169.9 100.4h.1M233.6 112h.1M233.6 112l5.8 5.8M239.4 117.8h.1M75.3 123.6h.1M75.3 123.6h11.6M85.2 123.6h.1M46.4 150.6h.1"/>
<path d="M46.4 150.6l.5 .6M46.9 151.2h.1M48.1 150h.1M48.1 150l1.2 1.2M48.1 150l-1.2 1.2M49.3 151.2h.1M50.5 150h.1M50.5 150l1.1 1.2M50.5 150l-1.2 1.2M51.6 151.2h.1M52.2 150.6l-.6 .6M75.3 140.9h9.7v25.1h-9.7z"/>
</g>
<g fill="none" stroke="#f00" stroke-width=".17">
<path d="M75.3 36.7h.1M75.3 30.9h.1M75.3 30.9v2M75.3 34.8v1.9M96.6 38.6h.1M96.6 38.6h5.8M119.8 38.6h5.7M125.5 38.6h.1M73.4 42.5h.1M73.4 48.3h.1M73.4 54.1h.1M73.4 42.5v1.9"/>
<path d="M73.4 46.4v1.9M73.4 54.1h1.9M77.3 54.1h1.9M79.2 54.1h.1M79.2 57.9h.1M79.2 57.9h1.9M86.9 57.9h2M88.9 57.9h.1M96.6 42.5h.1M96.6 46.4h.1M96.6 50.2h.1M96.6 54.1h.1"/>
<path d="M96.6 57.9h.1M96.6 42.5h5.8M96.6 46.4h5.8M96.6 50.2h5.8M96.6 54.1h5.8M96.6 57.9h5.8M119.8 42.5h5.7M119.8 46.4h5.7M119.8 50.2h5.7M119.8 54.1h5.7M119.8 57.9h5.7M125.5 57.9h.1"/>
<path d="M125.5 54.1h.1M125.5 50.2h.1M125.5 46.4h.1M125.5 42.5h.1M137.1 50.2h.1M137.1 50.2h2M142.9 46.4h.1M142.9 46.4h1.9M144.8 50.2h2M146.8 50.2h.1M146.8 46.4h1.9M148.7 46.4h.1"/>
<path d="M67.6 71.5h.1M67.6 65.7h.1M67.6 65.7v1.9M67.6 69.5v2M77.3 65.7h.1M77.3 71.5h.1M77.3 65.7v1.9M77.3 69.5v2M96.6 61.8h.1M96.6 65.7h.1M96.6 69.5h.1M96.6 73.4h.1"/>
<path d="M96.6 61.8h5.8M96.6 65.7h5.8M96.6 69.5h5.8M96.6 73.4h5.8M119.8 61.8h5.7M119.8 65.7h5.7M119.8 69.5h5.7M119.8 73.4h5.7M125.5 73.4h.1M125.5 69.5h.1M125.5 65.7h.1M125.5 61.8h.1"/>
<path d="M160.3 94.6h.1M160.3 94.6v1.9M160.3 98.5v1.9M169.9 94.6h.1M169.9 94.6v1.9M179.6 94.6h.1M179.6 94.6v1.9M179.6 98.5v1.9M69.6 113.9h.1M69.6 115.8h.1M69.6 117.8h.1M69.6 119.7h.1"/>
<path d="M69.6 112h.1M69.6 113.9h5.7M69.6 115.8h5.7M69.6 117.8h5.7M69.6 119.7h5.7M69.6 112h5.7M119.8 112h.1M119.8 112h1.9M123.6 112h1.9M125.5 112h.1M133.3 117.8h.1M133.3 112h.1"/>
<path d="M133.3 117.8h1.9M133.3 112h1.9M137.1 117.8h2M139.1 117.8h.1M141 112h1.9M142.9 112h.1M146.8 112h.1M146.8 117.8h.1M146.8 117.8h5.8M146.8 112h5.8M158.4 100.4h.1M158.4 100.4v5.8"/>
<path d="M160.3 100.4h.1M168 100.4h.1M168 100.4v5.8M169.9 102.3h.1M169.9 100.4v1.9M177.7 100.4h.1M177.7 100.4v5.8M179.6 100.4h.1M187.3 115.8h5.8M187.3 110.1h5.8M193.1 115.8h.1M193.1 110.1h.1"/>
<path d="M218.2 102.3h.1M218.2 108.1h.1M218.2 102.3h5.8M218.2 108.1h5.8M69.6 123.6h.1M69.6 123.6h5.7M146.8 123.6h.1M146.8 127.4h.1M146.8 131.3h.1M146.8 123.6h5.8M146.8 127.4h5.8M146.8 131.3h5.8"/>
<path d="M162.2 135.1v5.8M166.1 135.1v5.8M171.9 135.1v5.8M175.7 135.1v5.8M187.3 127.4h5.8M187.3 121.6h5.8M193.1 121.6h.1M193.1 127.4h.1M44.4 150.6h.1M44.4 150.6h2M52.2 150.6h1.9M54.1 150.6h.1"/>
<path d="M69.6 150.6h.1M69.6 144.8h.1M69.6 156.4h.1M69.6 150.6h5.7M69.6 156.4h5.7M69.6 144.8h5.7M85 150.6h5.8M85 156.4h5.8M85 144.8h5.8M90.8 156.4h.1M90.8 150.6h.1M90.8 144.8h.1"/>
<path d="M162.2 140.9h.1M166.1 140.9h.1M171.9 140.9h.1M175.7 140.9h.1M69.6 162.2h.1M69.6 162.2h5.7M85 162.2h5.8M90.8 162.2h.1"/>
</g>
<circle cx="75.3" cy="38.6" r=".38" fill="#f0f"/>
<circle cx="75.3" cy="38.6" r=".38" fill="none" stroke="#f0f" stroke-width=".17"/>
<circle cx="160.2" cy="42.5" r=".38" fill="#f0f"/>
<circle cx="160.2" cy="42.5" r=".38" fill="none" stroke="#f0f" stroke-width=".17"/>
<circle cx="137.1" cy="38.6" r=".38" fill="#f0f"/>
<circle cx="137.1" cy="38.6" r=".38" fill="none" stroke="#f0f" stroke-width=".17"/>
<circle cx="137.1" cy="23.2" r=".38" fill="#f0f"/>
<circle cx="137.1" cy="23.2" r=".38" fill="none" stroke="#f0f" stroke-width=".17"/>
<circle cx="77.3" cy="65.6" r=".37" fill="#f0f"/>
<circle cx="77.3" cy="65.6" r=".37" fill="none" stroke="#f0f" stroke-width=".17"/>
<circle cx="67.6" cy="65.6" r=".37" fill="#f0f"/>
<circle cx="67.6" cy="65.6" r=".37" fill="none" stroke="#f0f" stroke-width=".17"/>
<circle cx="50.2" cy="61.8" r=".38" fill="#f0f"/>
<circle cx="50.2" cy="61.8" r=".38" fill="none" stroke="#f0f" stroke-width=".17"/>
<circle cx="38.6" cy="57.9" r=".38" fill="#f0f"/>
<circle cx="38.6" cy="57.9" r=".38" fill="none" stroke="#f0f" stroke-width=".17"/>
<circle cx="38.6" cy="77.2" r=".38" fill="#f0f"/>
<circle cx="38.6" cy="77.2" r=".38" fill="none" stroke="#f0f" stroke-width=".17"/>
<circle cx="144.8" cy="69.5" r=".37" fill="#f0f"/>
<circle cx="144.8" cy="69.5" r=".37" fill="none" stroke="#f0f" stroke-width=".17"/>
<circle cx="85" cy="73.3" r=".37" fill="#f0f"/>
<circle cx="85" cy="73.3" r=".37" fill="none" stroke="#f0f" stroke-width=".17"/>
<circle cx="77.3" cy="73.3" r=".37" fill="#f0f"/>
<circle cx="77.3" cy="73.3" r=".37" fill="none" stroke="#f0f" stroke-width=".17"/>
<circle cx="67.6" cy="73.3" r=".37" fill="#f0f"/>
<circle cx="67.6" cy="73.3" r=".37" fill="none" stroke="#f0f" stroke-width=".17"/>
<circle cx="175.7" cy="144.8" r=".38" fill="#f0f"/>
<circle cx="175.7" cy="144.8" r=".38" fill="none" stroke="#f0f" stroke-width=".17"/>
<circle cx="166" cy="144.8" r=".38" fill="#f0f"/>
<circle cx="166" cy="144.8" r=".38" fill="none" stroke="#f0f" stroke-width=".17"/>
<circle cx="177.6" cy="92.6" r=".37" fill="#f0f"/>
<circle cx="177.6" cy="92.6" r=".37" fill="none" stroke="#f0f" stroke-width=".17"/>
<circle cx="168" cy="92.6" r=".37" fill="#f0f"/>
<circle cx="168" cy="92.6" r=".37" fill="none" stroke="#f0f" stroke-width=".17"/>
<circle cx="158.3" cy="92.6" r=".37" fill="#f0f"/>
<circle cx="158.3" cy="92.6" r=".37" fill="none" stroke="#f0f" stroke-width=".17"/>
<circle cx="177.6" cy="86.9" r=".38" fill="#f0f"/>
<circle cx="177.6" cy="86.9" r=".38" fill="none" stroke="#f0f" stroke-width=".17"/>
<circle cx="104.3" cy="162.2" r=".37" fill="#f0f"/>
<circle cx="104.3" cy="162.2" r=".37" fill="none" stroke="#f0f" stroke-width=".17"/>
<circle cx="108.1" cy="144.8" r=".38" fill="#f0f"/>
<circle cx="108.1" cy="144.8" r=".38" fill="none" stroke="#f0f" stroke-width=".17"/>
<circle cx="150.6" cy="162.2" r=".37" fill="#f0f"/>
<circle cx="150.6" cy="162.2" r=".37" fill="none" stroke="#f0f" stroke-width=".17"/>
<circle cx="92.7" cy="150.6" r=".37" fill="#f0f"/>
<circle cx="92.7" cy="150.6" r=".37" fill="none" stroke="#f0f" stroke-width=".17"/>
<circle cx="129.4" cy="50.2" r=".37" fill="#f0f"/>
<circle cx="129.4" cy="50.2" r=".37" fill="none" stroke="#f0f" stroke-width=".17"/>
<circle cx="169.9" cy="92.6" r=".37" fill="#f0f"/>
<circle cx="169.9" cy="92.6" r=".37" fill="none" stroke="#f0f" stroke-width=".17"/>
<circle cx="168" cy="92.6" r=".37" fill="#f0f"/>
<circle cx="168" cy="92.6" r=".37" fill="none" stroke="#f0f" stroke-width=".17"/>
<g font-size="1.7">
<text x="133.6" y="18.6">VCC3V3</text>
<text x="132.5" y="35.2">R0402</text>
<text x="54.9" y="39.1">VCC3V3</text>
<text x="78.4" y="39.1">C0402</text>
<text x="100" y="38.2">1</text>
<text x="121.1" y="38.2">20</text>
<text x="75.4" y="48">C0603</text>
<text x="100" y="42.1">2</text>
<text x="100" y="45.9">3</text>
<text x="121.1" y="45.9">18</text>
<text x="121.1" y="42.1">19</text>
<text x="81.1" y="51.8">C0603</text>
<text x="100" y="49.8">4</text>
<text x="100" y="53.6">5</text>
<text x="121.1" y="53.6">16</text>
<text x="121.1" y="49.8">17</text>
<text x="144.8" y="49.9">R0402</text>
<text x="100" y="57.5">6</text>
<text x="121.1" y="57.5">15</text>
<text x="100" y="61.4">7</text>
<text x="100" y="65.2">8</text>
<text x="121.1" y="65.2">13</text>
<text x="121.1" y="61.4">14</text>
<text x="54.9" y="66.1">VCC3V3</text>
<text x="79.2" y="71.1">C0805</text>
<text x="100" y="69.1">9</text>
<text x="121.1" y="69.1">12</text>
<text x="41.7" y="73.8">C0402</text>
<text x="53.3" y="73.8">C0402</text>
<text x="70.7" y="73.8">C0402</text>
<text x="121.1" y="72.9">11</text>
<text x="174.2" y="80.4">PVDD</text>
<text x="169.5" y="95.2" transform="rotate(-90 169.5 95.2)">1</text>
<text x="181.5" y="94.3">C0402</text>
<text x="152.6" y="100.1">C0402</text>
<text x="162.2" y="100.1">C0402</text>
<text x="221.7" y="101.9">2</text>
<text x="57.2" y="106.6">R0402</text>
<text x="157.9" y="104.8" transform="rotate(-90 157.9 104.8)">6</text>
<text x="167.6" y="104.8" transform="rotate(-90 167.6 104.8)">4</text>
<text x="169.5" y="102.7" transform="rotate(-90 169.5 102.7)">2</text>
<text x="173" y="102.8">ECAP-SMD6.0</text>
<text x="177.2" y="104.8" transform="rotate(-90 177.2 104.8)">13</text>
<text x="221.7" y="107.7">1</text>
<text x="73" y="113.5">2</text>
<text x="73" y="111.5">6</text>
<text x="150.2" y="111.5">7</text>
<text x="188.7" y="109.6">1</text>
<text x="73" y="115.4">3</text>
<text x="73" y="117.3">4</text>
<text x="73" y="119.3">5</text>
<text x="150.2" y="117.3">8</text>
<text x="188.7" y="115.4">3</text>
<text x="73" y="123.1">1</text>
<text x="149.3" y="123.1">10</text>
<text x="188.7" y="121.2">14</text>
<text x="149.3" y="127">12</text>
<text x="150.2" y="130.9">5</text>
<text x="188.7" y="127">16</text>
<text x="165.6" y="137.5" transform="rotate(-90 165.6 137.5)">9</text>
<text x="171.4" y="137.5" transform="rotate(-90 171.4 137.5)">2</text>
<text x="221.7" y="134.7">2</text>
<text x="90.2" y="138.3">AVDD</text>
<text x="104.7" y="138.3">PVDD</text>
<text x="148.7" y="140.6">SOP-16</text>
<text x="161.8" y="138.4" transform="rotate(-90 161.8 138.4)">11</text>
<text x="175.3" y="138.4" transform="rotate(-90 175.3 138.4)">15</text>
<text x="221.7" y="140.5">1</text>
<text x="73" y="144.4">5</text>
<text x="86.4" y="144.4">4</text>
<text x="52.2" y="150.3">R0402</text>
<text x="73" y="150.2">6</text>
<text x="73" y="156">7</text>
<text x="86.4" y="156">2</text>
<text x="86.4" y="150.2">3</text>
<text x="102.4" y="150.3">R0603</text>
<text x="52.2" y="161.8">R0402</text>
<text x="73" y="161.8">8</text>
<text x="86.4" y="161.8">1</text>
<text x="147.1" y="157.6">AVDD</text>
<text x="179.6" y="161.8">R0402</text>
<text x="179.6" y="167.6">R0402</text>
<text x="191.2" y="162.6">VCC3V3</text>
<text x="77.3" y="171.5">RV097NS</text>
<text x="191.2" y="168.4">+5V</text>
<text x="222" y="173.4">Title</text>
<text x="222" y="179.2">Size</text>
<text x="229.8" y="179.2">Document Number</text>
<text x="229.8" y="175.3">T14_V1.0</text>
<text x="285.7" y="179.2">Rev</text>
<text x="222" y="185">Date:</text>
<text x="224" y="181.1">B</text>
<text x="229.8" y="181.1">AUDIO CODEC</text>
<text x="232.1" y="185">Sunday, September 30, 2018</text>
<text x="260.6" y="185">Sheet</text>
<text x="270.3" y="185">3</text>
<text x="276.1" y="185">of</text>
<text x="281.9" y="185">4</text>
<text x="287.7" y="181.1">V1.0</text>
</g>
<g font-size="1.7" fill="#00007f">
<text x="78.4" y="34.5">C46</text>
<text x="103.7" y="35.6">U20</text>
<text x="132.5" y="30.6">R58</text>
<text x="132.5" y="32.9">NC</text>
<text x="78.4" y="36.7">100nF</text>
<text x="141" y="36.4">C45</text>
<text x="146.8" y="36.4">100nF C0402</text>
<text x="75.4" y="44.1">C70</text>
<text x="75.4" y="46">2.2uF</text>
<text x="141" y="44.1">C47</text>
<text x="146.8" y="44.1">100nF C0402</text>
<text x="71.5" y="51.8">C71 2.2uF</text>
<text x="131.3" y="53.8">R50 10K R0402</text>
<text x="137.1" y="49.9">R57 0R</text>
<text x="79.2" y="57.6">R36 470RR0402</text>
<text x="79.2" y="61.5">R37 470RR0402</text>
<text x="41.7" y="69.2">C49</text>
<text x="41.7" y="71.5">2.2nF</text>
<text x="53.3" y="69.2">C50</text>
<text x="53.3" y="71.5">2.2nF</text>
<text x="70.7" y="69.2">C48</text>
<text x="70.7" y="71.5">100nF</text>
<text x="79.2" y="67.3">C72</text>
<text x="79.2" y="69.2">22uF</text>
<text x="131.3" y="69.2">R49 10K R0402</text>
<text x="86.9" y="73.1">R51 10K R040210</text>
<text x="103.9" y="77.7">PCM5102A</text>
<text x="224" y="90.4">J12</text>
<text x="224" y="92.4">PJ-3537</text>
<text x="152.6" y="96.2">C73</text>
<text x="152.6" y="98.1">1uF</text>
<text x="162.2" y="96.2">C74</text>
<text x="162.2" y="98.1">1uF</text>
<text x="173" y="98.1">EC9</text>
<text x="173" y="100.5">470uF_6.3V</text>
<text x="181.5" y="96.2">C75</text>
<text x="181.5" y="98.1">1uF</text>
<text x="57.2" y="102">R38</text>
<text x="57.2" y="104.3">0R</text>
<text x="75.4" y="107.8">J10</text>
<text x="153.9" y="105.1">U21</text>
<text x="75.4" y="109.7">PJ-3537</text>
<text x="117.8" y="109.7">C52</text>
<text x="123.6" y="109.7">0.47uF C0402</text>
<text x="133.3" y="111.7">R54 10K R0402</text>
<text x="131.3" y="115.5">C51</text>
<text x="137.1" y="115.5">100nF C0402</text>
<text x="117.8" y="121.3">C53</text>
<text x="123.6" y="121.3">0.47uF C0402</text>
<text x="133.3" y="123.2">R55 10K R0402</text>
<text x="164.1" y="121.3">PAM8403</text>
<text x="224" y="123.2">J11</text>
<text x="224" y="125.2">PJ-3537</text>
<text x="75.4" y="139.7">U3</text>
<text x="44.4" y="150.3">R41 NC</text>
<text x="94.7" y="150.3">R42 NC</text>
<text x="44.4" y="161.8">R43 NC</text>
<text x="171.9" y="161.8">R39 NC</text>
<text x="171.9" y="167.6">R40 0R</text>
<text x="77.3" y="169.6">RV097NS</text>
</g>
<g font-size="1.7" fill="#003f7f">
<text x="103.3" y="39.4">CPVDD</text>
<text x="113.8" y="39.4">DVDD</text>
<text x="103.3" y="43.3">CAPP</text>
<text x="103.3" y="47.2">CPGND</text>
<text x="113.6" y="43.3">DGND</text>
<text x="114.2" y="47.2">LDO0</text>
<text x="103.3" y="51">CAPM</text>
<text x="114" y="51">XSMT</text>
<text x="103.3" y="54.9">VNEG</text>
<text x="103.3" y="58.7">OUTL</text>
<text x="114.3" y="58.7">LBCK</text>
<text x="115.2" y="54.9">FMT</text>
<text x="103.3" y="62.6">OUTR</text>
<text x="115.8" y="62.6">DIN</text>
<text x="103.3" y="66.5">AVDD</text>
<text x="103.3" y="70.3">AGND</text>
<text x="115.2" y="70.3">SCK</text>
<text x="115.2" y="66.5">BCK</text>
<text x="103.3" y="74.2">DEMP</text>
<text x="115.7" y="74.2">FLT</text>
<text x="225" y="103.1">2</text>
<text x="76.3" y="112.8">6</text>
<text x="153.5" y="112.8">INL</text>
<text x="159.2" y="110.7" transform="rotate(-90 159.2 110.7)">VDD</text>
<text x="168.8" y="111.9" transform="rotate(-90 168.8 111.9)">PVDD</text>
<text x="178.5" y="111.9" transform="rotate(-90 178.5 111.9)">PVDD</text>
<text x="179.7" y="110.9">+OUT_L</text>
<text x="225" y="108.9">1</text>
<text x="76.3" y="114.7">2</text>
<text x="76.3" y="116.6">3 HP</text>
<text x="76.3" y="118.6">4</text>
<text x="153.5" y="118.6">VEF</text>
<text x="180.1" y="116.6">-OUT_L</text>
<text x="76.3" y="120.5">5</text>
<text x="76.3" y="124.4">1</text>
<text x="153.5" y="124.4">INR</text>
<text x="179.8" y="122.4">-OUT_R</text>
<text x="153.5" y="128.2">SHDN</text>
<text x="179.4" y="128.2">+OUT_R</text>
<text x="153.5" y="132.1">MUTE</text>
<text x="163" y="134.2" transform="rotate(-90 163 134.2)">GND</text>
<text x="166.9" y="134.2" transform="rotate(-90 166.9 134.2)">NC</text>
<text x="172.7" y="134.2" transform="rotate(-90 172.7 134.2)">PGND</text>
<text x="176.5" y="134.2" transform="rotate(-90 176.5 134.2)">PGND</text>
<text x="225" y="135.9">2</text>
<text x="225" y="141.7">1</text>
<text x="76.3" y="145.6">5</text>
<text x="83.1" y="145.6">4</text>
<text x="76.3" y="151.4">6</text>
<text x="83.1" y="151.4">3</text>
<text x="76.3" y="157.2">7</text>
<text x="83.1" y="157.2">2</text>
<text x="76.3" y="163">8</text>
<text x="83.1" y="163">1</text>
</g>
<g font-size="1.7" fill="#f00">
<text x="154.9" y="49.8">IO0</text>
<text x="200.1" y="52.6">IO32</text>
<text x="228.2" y="53.7">IO25</text>
<text x="228.2" y="51.8">IO32</text>
<text x="60.3" y="57.5">L</text>
<text x="145.2" y="57.5">IO25</text>
<text x="200.1" y="54.5">IO25</text>
<text x="200.1" y="56.4">IO26</text>
<text x="200.1" y="58.4">IO0</text>
<text x="228.2" y="55.6">IO26</text>
<text x="228.2" y="57.5">IO0</text>
<text x="60.3" y="61.4">R</text>
<text x="145.2" y="65.3">IO26</text>
<text x="145.2" y="61.4">IO32</text>
<text x="50.6" y="113.5">R</text>
<text x="112.4" y="111.6">INL</text>
<text x="50.6" y="119.3">L</text>
<text x="62.2" y="117.4">INL-H</text>
<text x="62.2" y="115.4">INR-H</text>
<text x="112.4" y="123.2">INR</text>
<text x="62.2" y="144.4">INL-H</text>
<text x="62.2" y="156">INR</text>
<text x="62.2" y="150.2">INL</text>
<text x="62.2" y="161.8">INR-H</text>
</g>
<g font-size="1.7" fill="#00f">
<text x="170.5" y="98.1">+</text>
<text x="79.4" y="114.6">R</text>
<text x="79.4" y="118.2">C</text>
<text x="79.4" y="120.1">L</text>
<text x="79.6" y="124.2">G</text>
</g>
<g font-size="1.7" fill="#003f00">
<text x="225.9" y="115.5">2PIN_2.0</text>
<text x="75.4" y="127.1">PJ-3537</text>
<text x="225.9" y="148.3">2PIN_2.0</text>
</g>
<g font-size="1.4">
<text x="30.9" y="1.4">5</text>
<text x="88.9" y="1.4">4</text>
<text x="146.8" y="1.4">3</text>
<text x="204.7" y="1.4">2</text>
<text x="262.6" y="1.4">1</text>
<text x=".5" y="26.1">D</text>
<text x="292.1" y="26.1">D</text>
<text x=".5" y="71.9">C</text>
<text x="292.1" y="71.9">C</text>
<text x=".5" y="117.8">B</text>
<text x="292.1" y="117.8">B</text>
<text x=".5" y="163.6">A</text>
<text x="292.1" y="163.6">A</text>
<text x="30.9" y="186.8">5</text>
<text x="88.9" y="186.8">4</text>
<text x="146.8" y="186.8">3</text>
<text x="204.7" y="186.8">2</text>
<text x="262.6" y="186.8">1</text>
</g>
</svg>
